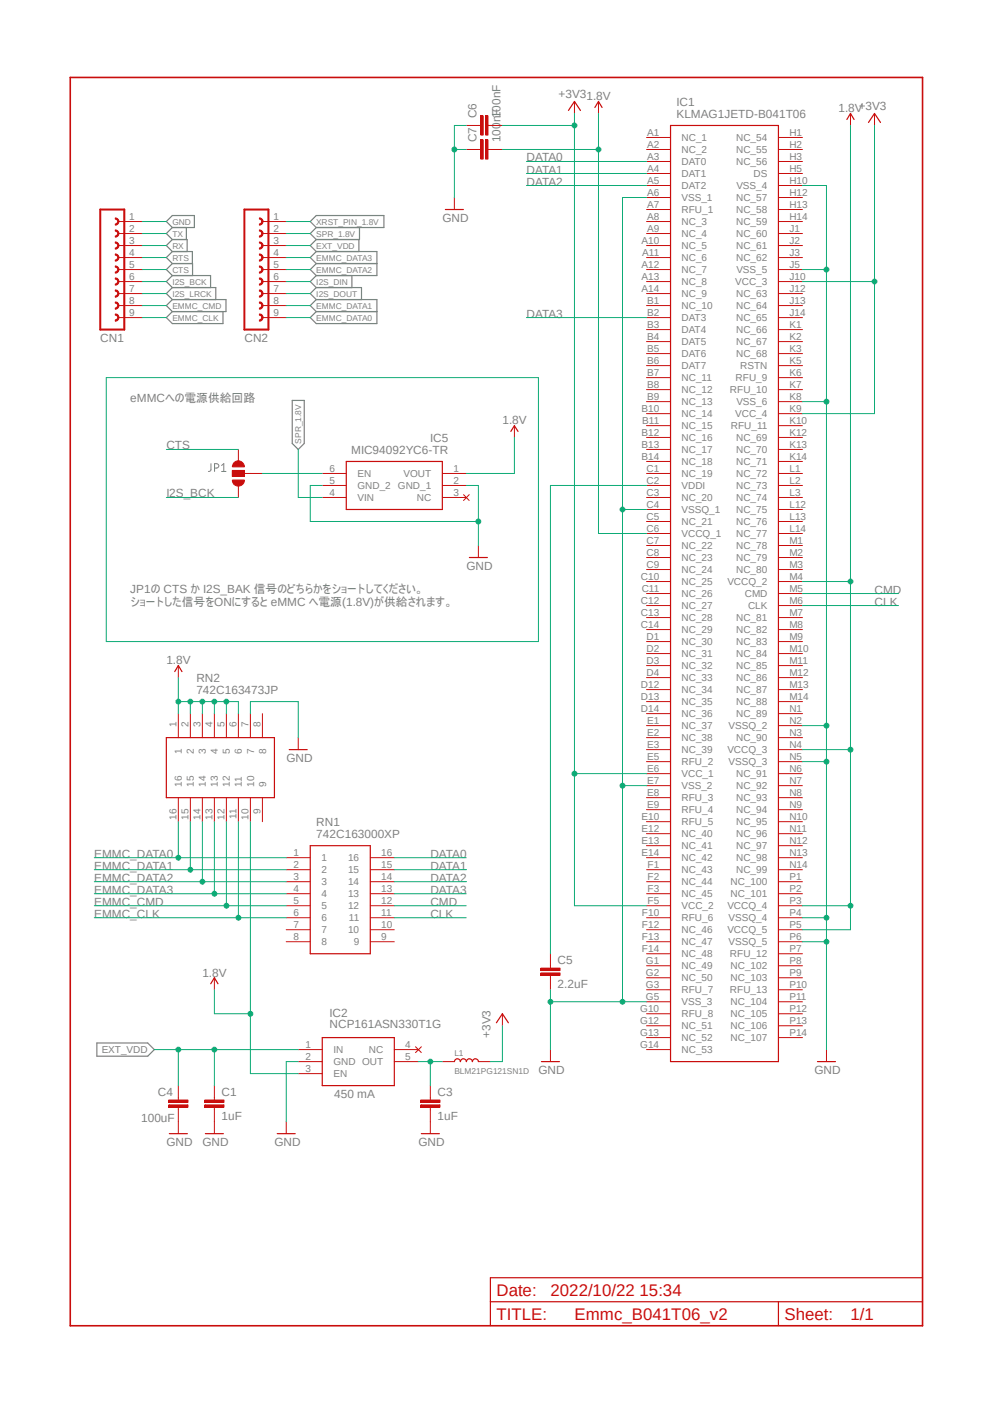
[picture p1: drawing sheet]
<svg xmlns="http://www.w3.org/2000/svg" width="210mm" height="297mm" viewBox="0 0 210 297" stroke-linecap="round" stroke-linejoin="round" font-family="sans-serif">
<path d="M14.4 16l181.1 265M195.5 16l-181.1 265" fill="none" stroke="#fff" stroke-width=".21"/>
<path d="M44.6 98.1v1.4l-.5 .2M45.4 99h.4a.47 .47 0 0 0 .5-.4 .47 .47 0 0 0-.5-.5h-.4v1.6M46.9 99.7h.9M46.9 98.5l.4-.4v1.6" fill="none" stroke="#808080" stroke-width=".21"/>
<g fill="none" stroke="#808080" stroke-width=".25">
<path d="M35.2 46.9l1.2-1.3h4.7v2.5h-4.7zM36.4 53.2h4.3v2.6M36.4 55.8h4.3v2.5M36.4 58.3h8.1v2.5M36.4 48.1l-1.2 1.3 1.2 1.3M36.4 50.7h3.2v2.5M36.4 50.7l-1.2 1.2 1.2 1.3M36.4 53.2l-1.2 1.3 1.2 1.3M36.4 55.8l-1.2 1.2 1.2 1.3M36.4 58.3l-1.2 1.3 1.2 1.2M39.4 48.1v2.6M65.6 46.9l1.3-1.3h14.3v2.5h-14.3z"/>
<path d="M66.9 53.2h12.8v5.1h-12.8M66.9 53.2l-1.3 1.3 1.3 1.3M66.9 55.8h12.8M66.9 55.8l-1.3 1.2 1.3 1.3M66.9 58.3l-1.3 1.3 1.3 1.2M66.9 50.7l-1.3 1.2 1.3 1.3M66.9 48.1l-1.3 1.3 1.3 1.3M74.4 58.3v2.5M75.9 50.7v2.5M76 48.1v2.6h-9.1M36.4 63.4h11.4v2.5h-11.4M36.4 65.9l-1.2 1.3 1.2 1.3h10.8v-2.6"/>
<path d="M36.4 63.4l-1.2 1.2 1.2 1.3M36.4 60.8h9.2v2.6M36.4 60.8l-1.2 1.3 1.2 1.3M66.9 63.4l-1.3 1.2 1.3 1.3M66.9 63.4h12.8v5.1h-12.8l-1.3-1.3 1.3-1.3M66.9 65.9h12.8M66.9 60.8h9.6v2.6M66.9 60.8l-1.3 1.3 1.3 1.3M61.8 84.7h2.5v9.1l-1.2 1.3-1.3-1.3zM20.5 220.6h10.7l1.4 1.4-1.4 1.4h-10.7z"/>
</g>
<path d="M120.2 23.4l1.3-1.9 1.3 1.9M125.8 22.7l.8-1.2 .7 1.2M141.8 26.5h22.8v198.1h-22.8zM179.1 25.3l.8-1.3 .7 1.3M183.7 25.9l1.3-1.9 1.2 1.9M114.5 224.6h3.8M172.9 224.6h3.8M103.7 275.4h91.4M164.6 275.4v5.1M195.1 270.3h-91.4v10.2" fill="none" stroke="#c90d0c" stroke-width=".25"/>
<g fill="none" stroke="#c90d0c" stroke-width=".21">
<path d="M121.5 21.5v2.5M126.6 21.5v2.5M136.7 29.1h5.1M136.7 31.6h5.1M136.7 34.2h5.1M136.7 36.7h5.1M136.7 39.2h5.1M164.6 29.1h5.1M164.6 31.6h5.1M164.6 34.2h5.1M164.6 36.7h5.1M164.6 39.2h5.1"/>
<path d="M179.9 24v2.5M185 24v2.5M136.7 41.8h5.1M136.7 44.3h5.1M136.7 46.9h5.1M136.7 49.4h5.1M136.7 51.9h5.1M136.7 54.5h5.1M136.7 57h5.1M136.7 59.6h5.1M164.6 41.8h5.1M164.6 44.3h5.1"/>
<path d="M164.6 46.9h5.1M164.6 49.4h5.1M164.6 51.9h5.1M164.6 54.5h5.1M164.6 57h5.1M164.6 59.6h5.1M136.7 62.1h5.1M136.7 64.6h5.1M136.7 67.2h5.1M136.7 69.7h5.1M136.7 72.3h5.1M136.7 74.8h5.1"/>
<path d="M136.7 77.3h5.1M136.7 79.9h5.1M164.6 62.1h5.1M164.6 64.6h5.1M164.6 67.2h5.1M164.6 69.7h5.1M164.6 72.3h5.1M164.6 74.8h5.1M164.6 77.3h5.1M164.6 79.9h5.1M136.7 82.4h5.1M136.7 85h5.1"/>
<path d="M136.7 87.5h5.1M136.7 90h5.1M136.7 92.5h5.1M136.7 95.1h5.1M136.7 97.6h5.1M164.6 82.4h5.1M164.6 85h5.1M164.6 87.5h5.1M164.6 90h5.1M164.6 92.5h5.1M164.6 95.1h5.1M164.6 97.6h5.1"/>
<path d="M136.7 100.2h5.1M136.7 102.7h5.1M136.7 105.2h5.1M136.7 107.8h5.1M136.7 110.3h5.1M136.7 112.9h5.1M136.7 115.4h5.1M136.7 117.9h5.1M164.6 100.2h5.1M164.6 102.7h5.1M164.6 105.2h5.1M164.6 107.8h5.1"/>
<path d="M164.6 110.3h5.1M164.6 112.9h5.1M164.6 115.4h5.1M164.6 117.9h5.1M136.7 120.5h5.1M136.7 123h5.1M136.7 125.6h5.1M136.7 128.1h5.1M136.7 130.6h5.1M136.7 133.2h5.1M136.7 135.7h5.1M136.7 138.3h5.1"/>
<path d="M164.6 120.5h5.1M164.6 123h5.1M164.6 125.6h5.1M164.6 128.1h5.1M164.6 130.6h5.1M164.6 133.2h5.1M164.6 135.7h5.1M164.6 138.3h5.1M136.7 140.8h5.1M136.7 143.3h5.1M136.7 145.9h5.1M136.7 148.4h5.1"/>
<path d="M136.7 151h5.1M136.7 153.5h5.1M136.7 156h5.1M136.7 158.6h5.1M164.6 140.8h5.1M164.6 143.3h5.1M164.6 145.9h5.1M164.6 148.4h5.1M164.6 151h5.1M164.6 153.5h5.1M164.6 156h5.1M164.6 158.6h5.1"/>
<path d="M136.7 161.1h5.1M136.7 163.7h5.1M136.7 166.2h5.1M136.7 168.7h5.1M136.7 171.3h5.1M136.7 173.8h5.1M136.7 176.4h5.1M136.7 178.9h5.1M164.6 161.1h5.1M164.6 163.7h5.1M164.6 166.2h5.1M164.6 168.7h5.1"/>
<path d="M164.6 171.3h5.1M164.6 173.8h5.1M164.6 176.4h5.1M164.6 178.9h5.1M136.7 181.4h5.1M136.7 184h5.1M136.7 186.5h5.1M136.7 189.1h5.1M136.7 191.6h5.1M136.7 194.1h5.1M136.7 196.7h5.1M136.7 199.2h5.1"/>
<path d="M164.6 181.4h5.1M164.6 184h5.1M164.6 186.5h5.1M164.6 189.1h5.1M164.6 191.6h5.1M164.6 194.1h5.1M164.6 196.7h5.1M164.6 199.2h5.1M136.7 201.8h5.1M136.7 204.3h5.1M136.7 206.8h5.1M136.7 209.4h5.1"/>
<path d="M136.7 211.9h5.1M136.7 214.5h5.1M136.7 217h5.1M136.7 219.5h5.1M164.6 201.8h5.1M164.6 204.3h5.1M164.6 206.8h5.1M164.6 209.4h5.1M164.6 211.9h5.1M164.6 214.5h5.1M164.6 217h5.1M164.6 219.5h5.1"/>
<path d="M116.4 222v2.6M136.7 222h5.1M174.8 222v2.6"/>
</g>
<path d="M14.9 16.4h180.2v264.1h-180.2z" fill="none" stroke="#c90d0c" stroke-width=".34"/>
<path d="M21.2 44.3h5.1" fill="none" stroke="#c90d0c" stroke-width=".42"/>
<path d="M24.4 51.2a.76 .76 0 0 1 .8 .7 .76 .76 0 0 1-.8 .8v-.2a.51 .51 0 0 0 .5-.6 .51 .51 0 0 0-.5-.5z" fill-rule="evenodd" fill="#c90d0c"/>
<path d="M24.4 51.2a.76 .76 0 0 1 .8 .7 .76 .76 0 0 1-.8 .8v-.2a.51 .51 0 0 0 .5-.6 .51 .51 0 0 0-.5-.5z" fill="none" stroke="#c90d0c" stroke-width=".21"/>
<path d="M24.4 48.6a.76 .76 0 0 1 .8 .8 .76 .76 0 0 1-.8 .8v-.3a.51 .51 0 0 0 .5-.5 .51 .51 0 0 0-.5-.5z" fill-rule="evenodd" fill="#c90d0c"/>
<path d="M24.4 48.6a.76 .76 0 0 1 .8 .8 .76 .76 0 0 1-.8 .8v-.3a.51 .51 0 0 0 .5-.5 .51 .51 0 0 0-.5-.5z" fill="none" stroke="#c90d0c" stroke-width=".21"/>
<path d="M24.4 46.1a.76 .76 0 0 1 .8 .8 .76 .76 0 0 1-.8 .7v-.2a.51 .51 0 0 0 .5-.5 .51 .51 0 0 0-.5-.5z" fill-rule="evenodd" fill="#c90d0c"/>
<path d="M24.4 46.1a.76 .76 0 0 1 .8 .8 .76 .76 0 0 1-.8 .7v-.2a.51 .51 0 0 0 .5-.5 .51 .51 0 0 0-.5-.5z" fill="none" stroke="#c90d0c" stroke-width=".21"/>
<path d="M21.2 44.3v25.4h5.1v-25.4" fill="none" stroke="#c90d0c" stroke-width=".42"/>
<path d="M24.4 56.3a.76 .76 0 0 1 .8 .7 .76 .76 0 0 1-.8 .8v-.3a.51 .51 0 0 0 .5-.5 .51 .51 0 0 0-.5-.5z" fill-rule="evenodd" fill="#c90d0c"/>
<path d="M24.4 56.3a.76 .76 0 0 1 .8 .7 .76 .76 0 0 1-.8 .8v-.3a.51 .51 0 0 0 .5-.5 .51 .51 0 0 0-.5-.5z" fill="none" stroke="#c90d0c" stroke-width=".21"/>
<path d="M24.4 53.7a.76 .76 0 0 1 .8 .8 .76 .76 0 0 1-.8 .7v-.2a.51 .51 0 0 0 .5-.5 .51 .51 0 0 0-.5-.5z" fill-rule="evenodd" fill="#c90d0c"/>
<path d="M24.4 53.7a.76 .76 0 0 1 .8 .8 .76 .76 0 0 1-.8 .7v-.2a.51 .51 0 0 0 .5-.5 .51 .51 0 0 0-.5-.5z" fill="none" stroke="#c90d0c" stroke-width=".21"/>
<path d="M24.4 58.8a.76 .76 0 0 1 .8 .8 .76 .76 0 0 1-.8 .7v-.2a.51 .51 0 0 0 .5-.5 .51 .51 0 0 0-.5-.5z" fill-rule="evenodd" fill="#c90d0c"/>
<path d="M24.4 58.8a.76 .76 0 0 1 .8 .8 .76 .76 0 0 1-.8 .7v-.2a.51 .51 0 0 0 .5-.5 .51 .51 0 0 0-.5-.5z" fill="none" stroke="#c90d0c" stroke-width=".21"/>
<path d="M24.4 61.3a.76 .76 0 0 1 .8 .8 .76 .76 0 0 1-.8 .8v-.3a.51 .51 0 0 0 .5-.5 .51 .51 0 0 0-.5-.5z" fill-rule="evenodd" fill="#c90d0c"/>
<path d="M24.4 61.3a.76 .76 0 0 1 .8 .8 .76 .76 0 0 1-.8 .8v-.3a.51 .51 0 0 0 .5-.5 .51 .51 0 0 0-.5-.5z" fill="none" stroke="#c90d0c" stroke-width=".21"/>
<path d="M24.4 63.9a.76 .76 0 0 1 .8 .7 .76 .76 0 0 1-.8 .8v-.2a.51 .51 0 0 0 .5-.6 .51 .51 0 0 0-.5-.5z" fill-rule="evenodd" fill="#c90d0c"/>
<path d="M24.4 63.9a.76 .76 0 0 1 .8 .7 .76 .76 0 0 1-.8 .8v-.2a.51 .51 0 0 0 .5-.6 .51 .51 0 0 0-.5-.5z" fill="none" stroke="#c90d0c" stroke-width=".21"/>
<path d="M24.4 66.4a.76 .76 0 0 1 .8 .8 .76 .76 0 0 1-.8 .7v-.2a.51 .51 0 0 0 .5-.5 .51 .51 0 0 0-.5-.5z" fill-rule="evenodd" fill="#c90d0c"/>
<path d="M25 46.9h5.1M25 49.4h5.1M25 51.9h5.1M25 54.5h5.1M25 57h5.1M25 59.6h5.1M24.4 66.4a.76 .76 0 0 1 .8 .8 .76 .76 0 0 1-.8 .7v-.2a.51 .51 0 0 0 .5-.5 .51 .51 0 0 0-.5-.5zM25 62.1h5.1M25 64.6h5.1M25 67.2h5.1" fill="none" stroke="#c90d0c" stroke-width=".21"/>
<path d="M51.7 44.3h5.1" fill="none" stroke="#c90d0c" stroke-width=".42"/>
<path d="M54.9 51.2a.76 .76 0 0 1 .7 .7 .76 .76 0 0 1-.7 .8v-.2a.51 .51 0 0 0 .4-.6 .51 .51 0 0 0-.4-.5z" fill-rule="evenodd" fill="#c90d0c"/>
<path d="M54.9 51.2a.76 .76 0 0 1 .7 .7 .76 .76 0 0 1-.7 .8v-.2a.51 .51 0 0 0 .4-.6 .51 .51 0 0 0-.4-.5z" fill="none" stroke="#c90d0c" stroke-width=".21"/>
<path d="M54.9 48.6a.76 .76 0 0 1 .7 .8 .76 .76 0 0 1-.7 .8v-.3a.51 .51 0 0 0 .4-.5 .51 .51 0 0 0-.4-.5z" fill-rule="evenodd" fill="#c90d0c"/>
<path d="M54.9 48.6a.76 .76 0 0 1 .7 .8 .76 .76 0 0 1-.7 .8v-.3a.51 .51 0 0 0 .4-.5 .51 .51 0 0 0-.4-.5z" fill="none" stroke="#c90d0c" stroke-width=".21"/>
<path d="M54.9 46.1a.76 .76 0 0 1 .7 .8 .76 .76 0 0 1-.7 .7v-.2a.51 .51 0 0 0 .4-.5 .51 .51 0 0 0-.4-.5z" fill-rule="evenodd" fill="#c90d0c"/>
<path d="M54.9 46.1a.76 .76 0 0 1 .7 .8 .76 .76 0 0 1-.7 .7v-.2a.51 .51 0 0 0 .4-.5 .51 .51 0 0 0-.4-.5z" fill="none" stroke="#c90d0c" stroke-width=".21"/>
<path d="M51.7 44.3v25.4h5.1v-25.4" fill="none" stroke="#c90d0c" stroke-width=".42"/>
<path d="M54.9 56.3a.76 .76 0 0 1 .7 .7 .76 .76 0 0 1-.7 .8v-.3a.51 .51 0 0 0 .4-.5 .51 .51 0 0 0-.4-.5z" fill-rule="evenodd" fill="#c90d0c"/>
<path d="M54.9 56.3a.76 .76 0 0 1 .7 .7 .76 .76 0 0 1-.7 .8v-.3a.51 .51 0 0 0 .4-.5 .51 .51 0 0 0-.4-.5z" fill="none" stroke="#c90d0c" stroke-width=".21"/>
<path d="M54.9 53.7a.76 .76 0 0 1 .7 .8 .76 .76 0 0 1-.7 .7v-.2a.51 .51 0 0 0 .4-.5 .51 .51 0 0 0-.4-.5z" fill-rule="evenodd" fill="#c90d0c"/>
<path d="M54.9 53.7a.76 .76 0 0 1 .7 .8 .76 .76 0 0 1-.7 .7v-.2a.51 .51 0 0 0 .4-.5 .51 .51 0 0 0-.4-.5z" fill="none" stroke="#c90d0c" stroke-width=".21"/>
<path d="M54.9 58.8a.76 .76 0 0 1 .7 .8 .76 .76 0 0 1-.7 .7v-.2a.51 .51 0 0 0 .4-.5 .51 .51 0 0 0-.4-.5z" fill-rule="evenodd" fill="#c90d0c"/>
<path d="M54.9 58.8a.76 .76 0 0 1 .7 .8 .76 .76 0 0 1-.7 .7v-.2a.51 .51 0 0 0 .4-.5 .51 .51 0 0 0-.4-.5z" fill="none" stroke="#c90d0c" stroke-width=".21"/>
<path d="M54.9 61.3a.76 .76 0 0 1 .7 .8 .76 .76 0 0 1-.7 .8v-.3a.51 .51 0 0 0 .4-.5 .51 .51 0 0 0-.4-.5z" fill-rule="evenodd" fill="#c90d0c"/>
<path d="M54.9 61.3a.76 .76 0 0 1 .7 .8 .76 .76 0 0 1-.7 .8v-.3a.51 .51 0 0 0 .4-.5 .51 .51 0 0 0-.4-.5z" fill="none" stroke="#c90d0c" stroke-width=".21"/>
<path d="M54.9 63.9a.76 .76 0 0 1 .7 .7 .76 .76 0 0 1-.7 .8v-.2a.51 .51 0 0 0 .4-.6 .51 .51 0 0 0-.4-.5z" fill-rule="evenodd" fill="#c90d0c"/>
<path d="M54.9 63.9a.76 .76 0 0 1 .7 .7 .76 .76 0 0 1-.7 .8v-.2a.51 .51 0 0 0 .4-.6 .51 .51 0 0 0-.4-.5z" fill="none" stroke="#c90d0c" stroke-width=".21"/>
<path d="M54.9 66.4a.76 .76 0 0 1 .7 .8 .76 .76 0 0 1-.7 .7v-.2a.51 .51 0 0 0 .4-.5 .51 .51 0 0 0-.4-.5z" fill-rule="evenodd" fill="#c90d0c"/>
<path d="M55.5 46.9h5M55.5 49.4h5M55.5 51.9h5M55.5 54.5h5M55.5 57h5M55.5 59.6h5M54.9 66.4a.76 .76 0 0 1 .7 .8 .76 .76 0 0 1-.7 .7v-.2a.51 .51 0 0 0 .4-.5 .51 .51 0 0 0-.4-.5zM55.5 62.1h5M55.5 64.6h5M55.5 67.2h5" fill="none" stroke="#c90d0c" stroke-width=".21"/>
<path d="M49.1 101.6h2.6a1.27 1.27 0 0 1-1.3 1.2 1.27 1.27 0 0 1-1.3-1.2z" fill-rule="evenodd" fill="#c90d0c"/>
<path d="M49.1 101.6h2.6a1.27 1.27 0 0 1-1.3 1.2 1.27 1.27 0 0 1-1.3-1.2z" fill="none" stroke="#c90d0c" stroke-width=".21"/>
<path d="M49.5 97.9a1.28 1.28 0 0 1 1.4-.3 1.28 1.28 0 0 1 .8 1.2h-2.6z" fill-rule="evenodd" fill="#c90d0c"/>
<path d="M49.1 99.5h2.6v1.3h-2.6zM49.5 97.9a1.28 1.28 0 0 1 1.4-.3 1.28 1.28 0 0 1 .8 1.2h-2.6zM51.7 100.2h1.3" fill="none" stroke="#c90d0c" stroke-width=".21"/>
<path d="M49.1 99.5h2.6v1.3h-2.6z" fill-rule="evenodd" fill="#c90d0c"/>
<path d="M49.1 99.5h2.6v1.3h-2.6zM50.4 95.1v2.5M50.4 102.7v2.5M53 100.2h2.5M37.7 232.2v.5M37.7 234.2v.5M45.3 237.3v2.5M60.5 237.3v2.5M91 237.3v2.5" fill="none" stroke="#c90d0c" stroke-width=".21"/>
<path d="M43.4 239.8h3.8M58.6 239.8h3.8M89.1 239.8h3.8" fill="none" stroke="#c90d0c" stroke-width=".25"/>
<path d="M35.7 233.7h4.1v.5h-4.1z" fill-rule="evenodd" fill="#c90d0c"/>
<path d="M35.7 233.7h4.1v.5h-4.1z" fill="none" stroke="#c90d0c" stroke-width=".21"/>
<path d="M35.7 232.7h4.1v.5h-4.1z" fill-rule="evenodd" fill="#c90d0c"/>
<g fill="none" stroke="#c90d0c" stroke-width=".21">
<path d="M96.1 41.8v2.5M37.7 140.8v2.5M37.7 151v5M40.3 151v5M42.8 151v5M45.3 151v5M47.9 151v5M50.4 151v5M53 151v5M55.5 151v5M37.7 168.7v5.1M40.3 168.7v5.1"/>
<path d="M42.8 168.7v5.1M45.3 168.7v5.1M47.9 168.7v5.1M50.4 168.7v5.1M53 168.7v5.1M55.5 168.7v5.1M60.5 181.4h5.1M60.5 184h5.1M60.5 186.5h5.1M60.5 189.1h5.1M60.5 191.6h5.1M60.5 194.1h5.1"/>
<path d="M60.5 196.7h5.1M60.5 199.2h5.1M78.3 181.4h5.1M78.3 184h5.1M78.3 186.5h5.1M78.3 189.1h5.1M78.3 191.6h5.1M78.3 194.1h5.1M78.3 196.7h5.1M78.3 199.2h5.1M106.3 214.5v2.5M35.7 232.7h4.1v.5h-4.1z"/>
<path d="M37.7 229.7v2.5M37.7 234.7v5.1M45.3 232.2v.5M45.3 234.2v.5M93.6 224.6h2.5M101.2 224.6h2.5"/>
</g>
<path d="M94.2 44.3h3.8M35.2 156h22.8v12.7h-22.8zM37 142.1l.7-1.3 .8 1.3M65.6 178.9h12.7v22.9h-12.7zM105 216.4l1.3-1.9 1.2 1.9M35.8 239.8h3.8M96.1 224.6a.64 .64 0 0 1 .6-.6 .64 .64 0 0 1 .7 .6 .64 .64 0 0 1 .6-.6 .64 .64 0 0 1 .6 .6 .64 .64 0 0 1 .7-.6 .64 .64 0 0 1 .6 .6 .64 .64 0 0 1 .6-.6 .64 .64 0 0 1 .7 .6" fill="none" stroke="#c90d0c" stroke-width=".25"/>
<path d="M43.3 233.7h4.1v.5h-4.1z" fill-rule="evenodd" fill="#c90d0c"/>
<path d="M43.3 233.7h4.1v.5h-4.1z" fill="none" stroke="#c90d0c" stroke-width=".21"/>
<path d="M43.3 232.7h4.1v.5h-4.1z" fill-rule="evenodd" fill="#c90d0c"/>
<path d="M43.3 232.7h4.1v.5h-4.1zM45.3 229.7v2.5M45.3 234.7v2.6M91 232.2v.5M91 234.2v.5" fill="none" stroke="#c90d0c" stroke-width=".21"/>
<path d="M89 233.7h4v.5h-4z" fill-rule="evenodd" fill="#c90d0c"/>
<path d="M89 233.7h4v.5h-4z" fill="none" stroke="#c90d0c" stroke-width=".21"/>
<path d="M89 232.7h4v.5h-4z" fill-rule="evenodd" fill="#c90d0c"/>
<path d="M116.4 204.3v.5M116.4 206.3v.5M89 232.7h4v.5h-4zM91 229.7v2.5M91 234.7v2.6" fill="none" stroke="#c90d0c" stroke-width=".21"/>
<path d="M114.4 205.8h4v.5h-4z" fill-rule="evenodd" fill="#c90d0c"/>
<path d="M114.4 205.8h4v.5h-4z" fill="none" stroke="#c90d0c" stroke-width=".21"/>
<path d="M114.4 204.8h4v.5h-4z" fill-rule="evenodd" fill="#c90d0c"/>
<path d="M101.2 26.5h.5M103.2 26.5h.5M114.4 204.8h4v.5h-4zM116.4 201.8v2.5M116.4 206.8v2.6" fill="none" stroke="#c90d0c" stroke-width=".21"/>
<path d="M102.7 24.5h.5v4.1h-.5z" fill-rule="evenodd" fill="#c90d0c"/>
<path d="M102.7 24.5h.5v4.1h-.5z" fill="none" stroke="#c90d0c" stroke-width=".21"/>
<path d="M101.7 24.5h.5v4.1h-.5z" fill-rule="evenodd" fill="#c90d0c"/>
<path d="M98.6 26.5h2.6M101.2 31.6h.5M101.7 24.5h.5v4.1h-.5zM103.2 31.6h.5M103.7 26.5h2.6" fill="none" stroke="#c90d0c" stroke-width=".21"/>
<path d="M102.7 29.6h.5v4.1h-.5z" fill-rule="evenodd" fill="#c90d0c"/>
<path d="M102.7 29.6h.5v4.1h-.5z" fill="none" stroke="#c90d0c" stroke-width=".21"/>
<path d="M101.7 29.6h.5v4.1h-.5z" fill-rule="evenodd" fill="#c90d0c"/>
<g fill="none" stroke="#c90d0c" stroke-width=".21">
<path d="M98.6 31.6h2.6M101.7 29.6h.5v4.1h-.5zM103.7 31.6h2.6M108.8 90v2.5M68.2 100.2h5M68.2 102.7h5M68.2 105.2h5M93.6 100.2h5M93.6 102.7h5M93.6 105.2h5M98 104.6l1.2 1.3M99.2 104.6l-1.2 1.3"/>
<path d="M101.2 115.4v2.5M63.1 156v2.6M45.3 206.8v2.6M63.1 222h5.1M63.1 224.6h5.1M63.1 227.1h5.1M83.4 222h5.1M83.4 224.6h5.1M87.9 221.4l1.2 1.3M89.1 221.4l-1.2 1.3"/>
</g>
<path d="M73.2 97.6h20.4v10.2h-20.4zM108 91.3l.8-1.3 .8 1.3M99.3 117.9h3.8M61.2 158.6h3.8M44.6 208.1l.7-1.3 .8 1.3M68.2 219.5h15.2v10.2h-15.2z" fill="none" stroke="#c90d0c" stroke-width=".25"/>
<path d="M136.7 41.8h-5v170.1h-15.3M116.4 209.4v12.6" fill="none" stroke="#0dab76" stroke-width=".21"/>
<circle cx="116.4" cy="211.9" r=".51" fill="#0dab76"/>
<g fill="none" stroke="#0dab76" stroke-width=".21">
<path d="M131.7 107.8h5"/>
<circle cx="116.4" cy="211.9" r=".51"/>
</g>
<circle cx="131.7" cy="107.8" r=".51" fill="#0dab76"/>
<g fill="none" stroke="#0dab76" stroke-width=".21">
<path d="M131.7 166.2h5"/>
<circle cx="131.7" cy="107.8" r=".51"/>
</g>
<circle cx="131.7" cy="166.2" r=".51" fill="#0dab76"/>
<g fill="none" stroke="#0dab76" stroke-width=".21">
<path d="M131.7 211.9h5"/>
<circle cx="131.7" cy="166.2" r=".51"/>
</g>
<circle cx="131.7" cy="211.9" r=".51" fill="#0dab76"/>
<g fill="none" stroke="#0dab76" stroke-width=".21">
<path d="M169.7 39.2h5.1v182.8M169.7 57h5.1"/>
<circle cx="131.7" cy="211.9" r=".51"/>
</g>
<circle cx="174.8" cy="57" r=".51" fill="#0dab76"/>
<g fill="none" stroke="#0dab76" stroke-width=".21">
<path d="M169.7 85h5.1"/>
<circle cx="174.8" cy="57" r=".51"/>
</g>
<circle cx="174.8" cy="85" r=".51" fill="#0dab76"/>
<g fill="none" stroke="#0dab76" stroke-width=".21">
<path d="M169.7 161.1h5.1"/>
<circle cx="174.8" cy="85" r=".51"/>
</g>
<circle cx="174.8" cy="161.1" r=".51" fill="#0dab76"/>
<g fill="none" stroke="#0dab76" stroke-width=".21">
<path d="M169.7 194.1h5.1"/>
<circle cx="174.8" cy="161.1" r=".51"/>
</g>
<circle cx="174.8" cy="194.1" r=".51" fill="#0dab76"/>
<g fill="none" stroke="#0dab76" stroke-width=".21">
<path d="M169.7 199.2h5.1"/>
<circle cx="174.8" cy="194.1" r=".51"/>
</g>
<circle cx="174.8" cy="199.2" r=".51" fill="#0dab76"/>
<g fill="none" stroke="#0dab76" stroke-width=".21">
<path d="M169.7 153.5h5.1"/>
<circle cx="174.8" cy="199.2" r=".51"/>
</g>
<circle cx="174.8" cy="153.5" r=".51" fill="#0dab76"/>
<g fill="none" stroke="#0dab76" stroke-width=".21">
<path d="M96.1 31.6h2.5M98.6 26.5h-2.5v15.3M30.1 46.9h5.1M63.1 224.6h-2.6v12.7"/>
<circle cx="174.8" cy="153.5" r=".51"/>
</g>
<circle cx="96.1" cy="31.6" r=".51" fill="#0dab76"/>
<g fill="none" stroke="#0dab76" stroke-width=".21">
<path d="M68.2 102.7h-2.6v7.6h35.6M98.6 102.7h2.6v12.7M53 151v-2.6h10.1v7.6"/>
<circle cx="96.1" cy="31.6" r=".51"/>
</g>
<circle cx="101.2" cy="110.3" r=".51" fill="#0dab76"/>
<g fill="none" stroke="#0dab76" stroke-width=".21">
<path d="M60.5 64.6h5.1M40.3 173.8v10.2M19.9 184h40.6"/>
<circle cx="101.2" cy="110.3" r=".51"/>
</g>
<circle cx="40.3" cy="184" r=".51" fill="#0dab76"/>
<g fill="none" stroke="#0dab76" stroke-width=".21">
<path d="M60.5 67.2h5.1M37.7 173.8v7.6M19.9 181.4h40.6"/>
<circle cx="40.3" cy="184" r=".51"/>
</g>
<circle cx="37.7" cy="181.4" r=".51" fill="#0dab76"/>
<g fill="none" stroke="#0dab76" stroke-width=".21">
<path d="M60.5 54.5h5.1M45.3 173.8v15.3M19.9 189.1h40.6"/>
<circle cx="37.7" cy="181.4" r=".51"/>
</g>
<circle cx="45.3" cy="189.1" r=".51" fill="#0dab76"/>
<g fill="none" stroke="#0dab76" stroke-width=".21">
<path d="M60.5 57h5.1M42.8 173.8v12.7M19.9 186.5h40.6"/>
<circle cx="45.3" cy="189.1" r=".51"/>
</g>
<circle cx="42.8" cy="186.5" r=".51" fill="#0dab76"/>
<g fill="none" stroke="#0dab76" stroke-width=".21">
<path d="M121.5 24v167.6h15.2M121.5 163.7h15.2"/>
<circle cx="42.8" cy="186.5" r=".51"/>
</g>
<circle cx="121.5" cy="163.7" r=".51" fill="#0dab76"/>
<g fill="none" stroke="#0dab76" stroke-width=".21">
<path d="M106.3 26.5h15.2"/>
<circle cx="121.5" cy="163.7" r=".51"/>
</g>
<circle cx="121.5" cy="26.5" r=".51" fill="#0dab76"/>
<g fill="none" stroke="#0dab76" stroke-width=".21">
<path d="M185 26.5v61h-15.3M169.7 59.6h15.3"/>
<circle cx="121.5" cy="26.5" r=".51"/>
</g>
<circle cx="184.9" cy="59.6" r=".51" fill="#0dab76"/>
<g fill="none" stroke="#0dab76" stroke-width=".21">
<path d="M30.1 64.6h5.1M47.9 173.8v17.8M19.9 191.6h40.6M106.3 217v7.6h-2.6"/>
<circle cx="184.9" cy="59.6" r=".51"/>
</g>
<circle cx="47.9" cy="191.6" r=".51" fill="#0dab76"/>
<g fill="none" stroke="#0dab76" stroke-width=".21">
<path d="M30.1 67.2h5.1M50.4 173.8v20.3M19.9 194.1h40.6"/>
<circle cx="47.9" cy="191.6" r=".51"/>
</g>
<circle cx="50.4" cy="194.1" r=".51" fill="#0dab76"/>
<g fill="none" stroke="#0dab76" stroke-width=".21">
<path d="M106.3 31.6h20.3M126.6 24v88.9h10.1M136.7 102.7h-20.3v99.1"/>
<circle cx="50.4" cy="194.1" r=".51"/>
</g>
<circle cx="126.6" cy="31.6" r=".51" fill="#0dab76"/>
<g fill="none" stroke="#0dab76" stroke-width=".21">
<path d="M179.9 26.5v132.1h-10.2M169.7 123h10.2"/>
<circle cx="126.6" cy="31.6" r=".51"/>
</g>
<circle cx="179.9" cy="123" r=".51" fill="#0dab76"/>
<g fill="none" stroke="#0dab76" stroke-width=".21">
<path d="M179.9 191.6v5.1h-10.2"/>
<circle cx="179.9" cy="123" r=".51"/>
</g>
<circle cx="179.9" cy="158.6" r=".51" fill="#0dab76"/>
<g fill="none" stroke="#0dab76" stroke-width=".21">
<path d="M179.9 158.6v33h-10.2"/>
<circle cx="179.9" cy="158.6" r=".51"/>
</g>
<circle cx="179.9" cy="191.6" r=".51" fill="#0dab76"/>
<g fill="none" stroke="#0dab76" stroke-width=".21">
<path d="M37.7 143.3v7.7M37.7 148.4h12.7"/>
<circle cx="179.9" cy="191.6" r=".51"/>
</g>
<circle cx="37.7" cy="148.4" r=".51" fill="#0dab76"/>
<g fill="none" stroke="#0dab76" stroke-width=".21">
<path d="M40.3 148.4v2.6"/>
<circle cx="37.7" cy="148.4" r=".51"/>
</g>
<circle cx="40.3" cy="148.4" r=".51" fill="#0dab76"/>
<g fill="none" stroke="#0dab76" stroke-width=".21">
<path d="M42.8 148.4v2.6"/>
<circle cx="40.3" cy="148.4" r=".51"/>
</g>
<circle cx="42.8" cy="148.4" r=".51" fill="#0dab76"/>
<g fill="none" stroke="#0dab76" stroke-width=".21">
<path d="M45.3 148.4v2.6"/>
<circle cx="42.8" cy="148.4" r=".51"/>
</g>
<circle cx="45.3" cy="148.4" r=".51" fill="#0dab76"/>
<g fill="none" stroke="#0dab76" stroke-width=".21">
<path d="M47.9 148.4v2.6"/>
<circle cx="45.3" cy="148.4" r=".51"/>
</g>
<circle cx="47.9" cy="148.4" r=".51" fill="#0dab76"/>
<g fill="none" stroke="#0dab76" stroke-width=".21">
<path d="M108.8 92.5v7.7h-10.2M50.4 148.4v2.6M53 173.8v53.3h10.1M45.3 214.5h7.7"/>
<circle cx="47.9" cy="148.4" r=".51"/>
</g>
<circle cx="53" cy="214.5" r=".51" fill="#0dab76"/>
<g fill="none" stroke="#0dab76" stroke-width=".21">
<path d="M30.1 59.6h5.1M30.1 49.4h5.1M30.1 51.9h5.1M30.1 54.5h5.1M30.1 57h5.1M60.5 59.6h5.1M60.5 46.9h5.1M60.5 51.9h5.1M30.1 62.1h5.1M60.5 62.1h5.1M35.2 95.1h15.2M35.2 105.2h15.2"/>
<path d="M45.3 209.4v5.1M32.6 222h30.5M45.3 222v7.7"/>
<circle cx="53" cy="214.5" r=".51"/>
</g>
<circle cx="45.3" cy="222" r=".51" fill="#0dab76"/>
<g fill="none" stroke="#0dab76" stroke-width=".21">
<path d="M37.7 222v7.7"/>
<circle cx="45.3" cy="222" r=".51"/>
</g>
<circle cx="37.7" cy="222" r=".51" fill="#0dab76"/>
<g fill="none" stroke="#0dab76" stroke-width=".21">
<path d="M88.5 224.6h5.1M91 224.6v5.1"/>
<circle cx="37.7" cy="222" r=".51"/>
</g>
<circle cx="91" cy="224.6" r=".51" fill="#0dab76"/>
<g fill="none" stroke="#0dab76" stroke-width=".21">
<path d="M111.3 34.2h25.4M111.3 36.7h25.4M111.3 39.2h25.4M60.5 49.4h5.1M22.5 79.9h91.4v55.8h-91.4zM111.3 67.2h25.4M63.1 95.1v10.1h5.1M55.5 100.2h12.7M169.7 125.6h20.3M169.7 128.1h20.3M83.4 181.4h15.2M83.4 184h15.2"/>
<path d="M83.4 186.5h15.2M83.4 189.1h15.2M83.4 191.6h15.2M83.4 194.1h15.2"/>
<circle cx="91" cy="224.6" r=".51"/>
</g>
<g font-size="3.6" fill="#c90d0c">
<text x="105" y="274.1">Date:</text>
<text x="116.4" y="274.1">2022/10/22 15:34</text>
<text x="105" y="279.2">TITLE:</text>
<text x="121.5" y="279.2">Emmc_B041T06_v2</text>
<text x="165.9" y="279.2">Sheet:</text>
<text x="179.9" y="279.2">1/1</text>
</g>
<g font-size="2.5" fill="#808080">
<text x="118.2" y="20.7">+3V31.8V</text>
<text x="143.1" y="22.4">IC1</text>
<text x="177.3" y="23.7">1.8V+3V3</text>
<text x="100.8" y="25" transform="rotate(-90 100.8 25)">C6</text>
<text x="105.9" y="25" transform="rotate(-90 105.9 25)">100nF</text>
<text x="143.1" y="24.9">KLMAG1JETD-B041T06</text>
<text x="100.8" y="30.1" transform="rotate(-90 100.8 30.1)">C7</text>
<text x="111.3" y="34.2">DATA0</text>
<text x="111.3" y="36.7">DATA1</text>
<text x="111.3" y="39.2">DATA2</text>
<text x="93.6" y="46.9">GND</text>
<text x="111.3" y="67.2">DATA3</text>
<text x="21.2" y="72.3">CN1</text>
<text x="51.7" y="72.3">CN2</text>
<text x="27.6" y="85">eMMCへの電源供給回路</text>
<text x="106.3" y="89.8">1.8V</text>
<text x="35.2" y="95.1">CTS</text>
<text x="74.3" y="96">MIC94092YC6-TR</text>
<text x="91" y="93.5">IC5</text>
<text x="35.2" y="105.2">I2S_BCK</text>
<text x="27.6" y="125.4">JP1の CTS か I2S_BAK 信号のどちらかをショートしてください。</text>
<text x="98.6" y="120.5">GND</text>
<text x="185" y="125.6">CMD</text>
<text x="27.6" y="128.1">ショートした信号をONにすると eMMC へ電源(1.8V)が供給されます。</text>
<text x="185" y="128.1">CLK</text>
<text x="35.2" y="140.5">1.8V</text>
<text x="41.5" y="146.8">742C163473JP</text>
<text x="41.5" y="144.2">RN2</text>
<text x="60.6" y="161.1">GND</text>
<text x="66.9" y="177.3">742C163000XP</text>
<text x="66.9" y="174.7">RN1</text>
<text x="19.9" y="184">EMMC_DATA1</text>
<text x="19.9" y="181.4">EMMC_DATA0</text>
<text x="91" y="181.4">DATA0</text>
<text x="91" y="184">DATA1</text>
<text x="19.9" y="189.1">EMMC_DATA3</text>
<text x="19.9" y="186.5">EMMC_DATA2</text>
<text x="19.9" y="191.6">EMMC_CMD</text>
<text x="91" y="186.5">DATA2</text>
<text x="91" y="189.1">DATA3</text>
<text x="91" y="191.6">CMD</text>
<text x="19.9" y="194.1">EMMC_CLK</text>
<text x="91" y="194.1">CLK</text>
<text x="117.9" y="203.9">C5</text>
<text x="42.8" y="206.6">1.8V</text>
<text x="117.9" y="209">2.2uF</text>
<text x="69.7" y="215.1">IC2</text>
<text x="69.7" y="217.4">NCP161ASN330T1G</text>
<text x="103.7" y="219.5" transform="rotate(-90 103.7 219.5)">+3V3</text>
<text x="113.9" y="227.1">GND</text>
<text x="172.2" y="227.1">GND</text>
<text x="33.4" y="231.8">C4</text>
<text x="46.9" y="231.8">C1</text>
<text x="70.7" y="232.2">450 mA</text>
<text x="92.5" y="231.8">C3</text>
<text x="29.8" y="237.4">100uF</text>
<text x="46.9" y="236.9">1uF</text>
<text x="92.5" y="236.9">1uF</text>
<text x="35.2" y="242.4">GND</text>
<text x="42.8" y="242.4">GND</text>
<text x="58" y="242.4">GND</text>
<text x="88.5" y="242.4">GND</text>
</g>
<g font-size="2.1" fill="#808080">
<text x="136.9" y="28.7">A1</text>
<text x="144.1" y="29.8">NC_1</text>
<text x="155.7" y="29.8">NC_54</text>
<text x="167" y="28.7">H1</text>
<text x="136.9" y="31.3">A2</text>
<text x="136.9" y="33.8">A3</text>
<text x="144.1" y="32.4">NC_2</text>
<text x="144.1" y="34.9">DAT0</text>
<text x="155.7" y="32.4">NC_55</text>
<text x="155.7" y="34.9">NC_56</text>
<text x="167" y="31.3">H2</text>
<text x="167" y="33.8">H3</text>
<text x="136.9" y="36.4">A4</text>
<text x="136.9" y="38.9">A5</text>
<text x="136.9" y="41.4">A6</text>
<text x="144.1" y="37.5">DAT1</text>
<text x="144.1" y="40">DAT2</text>
<text x="155.7" y="40">VSS_4</text>
<text x="159.4" y="37.5">DS</text>
<text x="167" y="36.4">H5</text>
<text x="167" y="38.9">H10</text>
<text x="167" y="41.4">H12</text>
<text x="27.3" y="46.5">1</text>
<text x="57.8" y="46.5">1</text>
<text x="136.9" y="43.9">A7</text>
<text x="136.9" y="46.5">A8</text>
<text x="144.1" y="42.5">VSS_1</text>
<text x="144.1" y="45.1">RFU_1</text>
<text x="144.1" y="47.6">NC_3</text>
<text x="155.7" y="42.5">NC_57</text>
<text x="155.7" y="45.1">NC_58</text>
<text x="155.7" y="47.6">NC_59</text>
<text x="167" y="43.9">H13</text>
<text x="167" y="46.5">H14</text>
<text x="27.3" y="49">2</text>
<text x="27.3" y="51.6">3</text>
<text x="57.8" y="49">2</text>
<text x="57.8" y="51.6">3</text>
<text x="135.7" y="51.6">A10</text>
<text x="136.9" y="49">A9</text>
<text x="144.1" y="50.2">NC_4</text>
<text x="144.1" y="52.7">NC_5</text>
<text x="155.7" y="50.2">NC_60</text>
<text x="155.7" y="52.7">NC_61</text>
<text x="167" y="49">J1</text>
<text x="167" y="51.6">J2</text>
<text x="27.3" y="54.1">4</text>
<text x="27.3" y="56.6">5</text>
<text x="27.3" y="59.2">6</text>
<text x="57.8" y="54.1">4</text>
<text x="57.8" y="56.6">5</text>
<text x="57.8" y="59.2">6</text>
<text x="135.7" y="56.6">A12</text>
<text x="135.7" y="59.2">A13</text>
<text x="135.8" y="54.1">A11</text>
<text x="144.1" y="55.2">NC_6</text>
<text x="144.1" y="57.8">NC_7</text>
<text x="155.7" y="55.2">NC_62</text>
<text x="155.7" y="57.8">VSS_5</text>
<text x="167" y="54.1">J3</text>
<text x="167" y="56.6">J5</text>
<text x="167" y="59.2">J10</text>
<text x="27.3" y="61.7">7</text>
<text x="27.3" y="64.3">8</text>
<text x="57.8" y="61.7">7</text>
<text x="57.8" y="64.3">8</text>
<text x="135.7" y="61.7">A14</text>
<text x="136.9" y="64.3">B1</text>
<text x="144.1" y="60.3">NC_8</text>
<text x="144.1" y="62.9">NC_9</text>
<text x="144.1" y="65.4">NC_10</text>
<text x="155.5" y="60.3">VCC_3</text>
<text x="155.7" y="62.9">NC_63</text>
<text x="155.7" y="65.4">NC_64</text>
<text x="167" y="61.7">J12</text>
<text x="167" y="64.3">J13</text>
<text x="27.3" y="66.8">9</text>
<text x="57.8" y="66.8">9</text>
<text x="136.9" y="66.8">B2</text>
<text x="136.9" y="69.3">B3</text>
<text x="136.9" y="71.9">B4</text>
<text x="144.1" y="67.9">DAT3</text>
<text x="144.1" y="70.5">DAT4</text>
<text x="155.7" y="67.9">NC_65</text>
<text x="155.7" y="70.5">NC_66</text>
<text x="167" y="66.8">J14</text>
<text x="167" y="69.3">K1</text>
<text x="167" y="71.9">K2</text>
<text x="136.9" y="74.4">B5</text>
<text x="136.9" y="77">B6</text>
<text x="144.1" y="73">DAT5</text>
<text x="144.1" y="75.6">DAT6</text>
<text x="155.7" y="73">NC_67</text>
<text x="155.7" y="75.6">NC_68</text>
<text x="167" y="74.4">K3</text>
<text x="167" y="77">K5</text>
<text x="136.9" y="79.5">B7</text>
<text x="136.9" y="82">B8</text>
<text x="144.1" y="78.1">DAT7</text>
<text x="144.1" y="80.6">NC_11</text>
<text x="144.1" y="83.2">NC_12</text>
<text x="154.4" y="83.2">RFU_10</text>
<text x="155.6" y="80.6">RFU_9</text>
<text x="156.5" y="78.1">RSTN</text>
<text x="167" y="79.5">K6</text>
<text x="167" y="82">K7</text>
<text x="135.7" y="87.1">B10</text>
<text x="135.8" y="89.7">B11</text>
<text x="136.9" y="84.6">B9</text>
<text x="144.1" y="85.7">NC_13</text>
<text x="144.1" y="88.3">NC_14</text>
<text x="155.5" y="88.3">VCC_4</text>
<text x="155.7" y="85.7">VSS_6</text>
<text x="167" y="84.6">K8</text>
<text x="167" y="87.1">K9</text>
<text x="167" y="89.7">K10</text>
<text x="135.7" y="92.2">B12</text>
<text x="135.7" y="94.7">B13</text>
<text x="144.1" y="90.8">NC_15</text>
<text x="144.1" y="93.3">NC_16</text>
<text x="144.1" y="95.8">NC_17</text>
<text x="154.6" y="90.8">RFU_11</text>
<text x="155.7" y="93.3">NC_69</text>
<text x="155.7" y="95.8">NC_70</text>
<text x="167" y="92.2">K12</text>
<text x="167" y="94.7">K13</text>
<text x="69.7" y="99.8">6</text>
<text x="75.6" y="100.9">EN</text>
<text x="85.3" y="100.9">VOUT</text>
<text x="95.9" y="99.8">1</text>
<text x="135.7" y="97.3">B14</text>
<text x="136.7" y="99.8">C1</text>
<text x="144.1" y="98.4">NC_18</text>
<text x="144.1" y="100.9">NC_19</text>
<text x="155.7" y="98.4">NC_71</text>
<text x="155.7" y="100.9">NC_72</text>
<text x="167" y="97.3">K14</text>
<text x="167" y="99.8">L1</text>
<text x="69.7" y="102.4">5</text>
<text x="69.7" y="104.9">4</text>
<text x="75.6" y="103.5">GND_2</text>
<text x="75.6" y="106">VIN</text>
<text x="84.2" y="103.5">GND_1</text>
<text x="88.2" y="106">NC</text>
<text x="95.9" y="102.4">2</text>
<text x="95.9" y="104.9">3</text>
<text x="136.7" y="102.4">C2</text>
<text x="136.7" y="104.9">C3</text>
<text x="136.7" y="107.4">C4</text>
<text x="144.1" y="103.5">VDDI</text>
<text x="144.1" y="106">NC_20</text>
<text x="155.7" y="103.5">NC_73</text>
<text x="155.7" y="106">NC_74</text>
<text x="167" y="102.4">L2</text>
<text x="167" y="104.9">L3</text>
<text x="167" y="107.4">L12</text>
<text x="136.7" y="110">C5</text>
<text x="136.7" y="112.5">C6</text>
<text x="144.1" y="108.5">VSSQ_1</text>
<text x="144.1" y="111.1">NC_21</text>
<text x="144.1" y="113.6">VCCQ_1</text>
<text x="155.7" y="108.5">NC_75</text>
<text x="155.7" y="111.1">NC_76</text>
<text x="155.7" y="113.6">NC_77</text>
<text x="167" y="110">L13</text>
<text x="167" y="112.5">L14</text>
<text x="136.7" y="115.1">C7</text>
<text x="136.7" y="117.6">C8</text>
<text x="144.1" y="116.2">NC_22</text>
<text x="144.1" y="118.7">NC_23</text>
<text x="155.7" y="116.2">NC_78</text>
<text x="155.7" y="118.7">NC_79</text>
<text x="167" y="115.1">M1</text>
<text x="167" y="117.6">M2</text>
<text x="135.6" y="122.7">C10</text>
<text x="135.7" y="125.2">C11</text>
<text x="136.7" y="120.1">C9</text>
<text x="144.1" y="121.2">NC_24</text>
<text x="144.1" y="123.8">NC_25</text>
<text x="153.8" y="123.8">VCCQ_2</text>
<text x="155.7" y="121.2">NC_80</text>
<text x="167" y="120.1">M3</text>
<text x="167" y="122.7">M4</text>
<text x="167" y="125.2">M5</text>
<text x="135.6" y="127.8">C12</text>
<text x="135.6" y="130.3">C13</text>
<text x="144.1" y="126.3">NC_26</text>
<text x="144.1" y="128.9">NC_27</text>
<text x="144.1" y="131.4">NC_28</text>
<text x="155.7" y="131.4">NC_81</text>
<text x="157.5" y="126.3">CMD</text>
<text x="158.2" y="128.9">CLK</text>
<text x="167" y="127.8">M6</text>
<text x="167" y="130.3">M7</text>
<text x="135.6" y="132.8">C14</text>
<text x="136.7" y="135.4">D1</text>
<text x="136.7" y="137.9">D2</text>
<text x="144.1" y="133.9">NC_29</text>
<text x="144.1" y="136.5">NC_30</text>
<text x="155.7" y="133.9">NC_82</text>
<text x="155.7" y="136.5">NC_83</text>
<text x="167" y="132.8">M8</text>
<text x="167" y="135.4">M9</text>
<text x="167" y="137.9">M10</text>
<text x="136.7" y="140.5">D3</text>
<text x="136.7" y="143">D4</text>
<text x="144.1" y="139">NC_31</text>
<text x="144.1" y="141.6">NC_32</text>
<text x="155.7" y="139">NC_84</text>
<text x="155.7" y="141.6">NC_85</text>
<text x="167" y="140.5">M11</text>
<text x="167" y="143">M12</text>
<text x="135.6" y="145.5">D12</text>
<text x="135.6" y="148.1">D13</text>
<text x="144.1" y="144.1">NC_33</text>
<text x="144.1" y="146.6">NC_34</text>
<text x="144.1" y="149.2">NC_35</text>
<text x="155.7" y="144.1">NC_86</text>
<text x="155.7" y="146.6">NC_87</text>
<text x="155.7" y="149.2">NC_88</text>
<text x="167" y="145.5">M13</text>
<text x="167" y="148.1">M14</text>
<text x="37.3" y="153.7" transform="rotate(-90 37.3 153.7)">1</text>
<text x="39.9" y="153.7" transform="rotate(-90 39.9 153.7)">2</text>
<text x="42.4" y="153.7" transform="rotate(-90 42.4 153.7)">3</text>
<text x="45" y="153.7" transform="rotate(-90 45 153.7)">4</text>
<text x="47.5" y="153.7" transform="rotate(-90 47.5 153.7)">5</text>
<text x="50" y="153.7" transform="rotate(-90 50 153.7)">6</text>
<text x="52.6" y="153.7" transform="rotate(-90 52.6 153.7)">7</text>
<text x="55.1" y="153.7" transform="rotate(-90 55.1 153.7)">8</text>
<text x="135.6" y="150.6">D14</text>
<text x="136.9" y="153.2">E1</text>
<text x="136.9" y="155.7">E2</text>
<text x="144.1" y="151.7">NC_36</text>
<text x="144.1" y="154.3">NC_37</text>
<text x="154.1" y="154.3">VSSQ_2</text>
<text x="155.7" y="151.7">NC_89</text>
<text x="167" y="150.6">N1</text>
<text x="167" y="153.2">N2</text>
<text x="167" y="155.7">N3</text>
<text x="38.5" y="159.6" transform="rotate(-90 38.5 159.6)">1</text>
<text x="41" y="159.6" transform="rotate(-90 41 159.6)">2</text>
<text x="43.6" y="159.6" transform="rotate(-90 43.6 159.6)">3</text>
<text x="46.1" y="159.6" transform="rotate(-90 46.1 159.6)">4</text>
<text x="48.6" y="159.6" transform="rotate(-90 48.6 159.6)">5</text>
<text x="51.2" y="159.6" transform="rotate(-90 51.2 159.6)">6</text>
<text x="53.7" y="159.6" transform="rotate(-90 53.7 159.6)">7</text>
<text x="56.3" y="159.6" transform="rotate(-90 56.3 159.6)">8</text>
<text x="136.9" y="158.2">E3</text>
<text x="136.9" y="160.8">E5</text>
<text x="144.1" y="156.8">NC_38</text>
<text x="144.1" y="159.3">NC_39</text>
<text x="144.1" y="161.9">RFU_2</text>
<text x="153.8" y="159.3">VCCQ_3</text>
<text x="154.1" y="161.9">VSSQ_3</text>
<text x="155.7" y="156.8">NC_90</text>
<text x="167" y="158.2">N4</text>
<text x="167" y="160.8">N5</text>
<text x="38.5" y="166.4" transform="rotate(-90 38.5 166.4)">16</text>
<text x="41" y="166.4" transform="rotate(-90 41 166.4)">15</text>
<text x="43.6" y="166.4" transform="rotate(-90 43.6 166.4)">14</text>
<text x="46.1" y="166.4" transform="rotate(-90 46.1 166.4)">13</text>
<text x="48.6" y="166.4" transform="rotate(-90 48.6 166.4)">12</text>
<text x="51.2" y="166.4" transform="rotate(-90 51.2 166.4)">11</text>
<text x="53.7" y="166.4" transform="rotate(-90 53.7 166.4)">10</text>
<text x="56.3" y="166.4" transform="rotate(-90 56.3 166.4)">9</text>
<text x="136.9" y="163.3">E6</text>
<text x="136.9" y="165.9">E7</text>
<text x="144.1" y="164.4">VCC_1</text>
<text x="144.1" y="167">VSS_2</text>
<text x="155.7" y="164.4">NC_91</text>
<text x="155.7" y="167">NC_92</text>
<text x="167" y="163.3">N6</text>
<text x="167" y="165.9">N7</text>
<text x="37.3" y="173.4" transform="rotate(-90 37.3 173.4)">16</text>
<text x="39.9" y="173.4" transform="rotate(-90 39.9 173.4)">15</text>
<text x="42.4" y="173.4" transform="rotate(-90 42.4 173.4)">14</text>
<text x="45" y="173.4" transform="rotate(-90 45 173.4)">13</text>
<text x="47.5" y="173.4" transform="rotate(-90 47.5 173.4)">12</text>
<text x="50" y="173.3" transform="rotate(-90 50 173.3)">11</text>
<text x="52.6" y="173.4" transform="rotate(-90 52.6 173.4)">10</text>
<text x="55.1" y="172.3" transform="rotate(-90 55.1 172.3)">9</text>
<text x="135.7" y="173.4">E10</text>
<text x="136.9" y="168.4">E8</text>
<text x="136.9" y="170.9">E9</text>
<text x="144.1" y="169.5">RFU_3</text>
<text x="144.1" y="172">RFU_4</text>
<text x="155.7" y="169.5">NC_93</text>
<text x="155.7" y="172">NC_94</text>
<text x="167" y="168.4">N8</text>
<text x="167" y="170.9">N9</text>
<text x="167" y="173.4">N10</text>
<text x="135.7" y="176">E12</text>
<text x="135.7" y="178.5">E13</text>
<text x="144.1" y="174.6">RFU_5</text>
<text x="144.1" y="177.1">NC_40</text>
<text x="144.1" y="179.7">NC_41</text>
<text x="155.7" y="174.6">NC_95</text>
<text x="155.7" y="177.1">NC_96</text>
<text x="155.7" y="179.7">NC_97</text>
<text x="167" y="176">N11</text>
<text x="167" y="178.5">N12</text>
<text x="62.1" y="181.1">1</text>
<text x="62.1" y="183.6">2</text>
<text x="68" y="182.2">1</text>
<text x="68" y="184.7">2</text>
<text x="73.6" y="184.7">15</text>
<text x="73.6" y="182.2">16</text>
<text x="80.6" y="183.6">15</text>
<text x="80.6" y="181.1">16</text>
<text x="135.7" y="181.1">E14</text>
<text x="136.9" y="183.6">F1</text>
<text x="144.1" y="182.2">NC_42</text>
<text x="144.1" y="184.7">NC_43</text>
<text x="155.7" y="182.2">NC_98</text>
<text x="155.7" y="184.7">NC_99</text>
<text x="167" y="181.1">N13</text>
<text x="167" y="183.6">N14</text>
<text x="62.1" y="186.1">3</text>
<text x="62.1" y="188.7">4</text>
<text x="62.1" y="191.2">5</text>
<text x="68" y="187.3">3</text>
<text x="68" y="189.8">4</text>
<text x="73.6" y="189.8">13</text>
<text x="73.6" y="187.3">14</text>
<text x="80.6" y="191.2">12</text>
<text x="80.6" y="188.7">13</text>
<text x="80.6" y="186.1">14</text>
<text x="136.9" y="186.1">F2</text>
<text x="136.9" y="188.7">F3</text>
<text x="136.9" y="191.2">F5</text>
<text x="144.1" y="187.3">NC_44</text>
<text x="144.1" y="189.8">NC_45</text>
<text x="154.5" y="187.3">NC_100</text>
<text x="154.5" y="189.8">NC_101</text>
<text x="167" y="186.1">P1</text>
<text x="167" y="188.7">P2</text>
<text x="167" y="191.2">P3</text>
<text x="62.1" y="193.8">6</text>
<text x="62.1" y="196.3">7</text>
<text x="68" y="192.4">5</text>
<text x="68" y="194.9">6</text>
<text x="68" y="197.4">7</text>
<text x="73.6" y="197.4">10</text>
<text x="73.6" y="192.4">12</text>
<text x="73.8" y="194.9">11</text>
<text x="80.6" y="196.3">10</text>
<text x="80.6" y="193.8">11</text>
<text x="135.8" y="193.8">F10</text>
<text x="135.8" y="196.3">F12</text>
<text x="144.1" y="192.4">VCC_2</text>
<text x="144.1" y="194.9">RFU_6</text>
<text x="144.1" y="197.4">NC_46</text>
<text x="153.8" y="192.4">VCCQ_4</text>
<text x="153.8" y="197.4">VCCQ_5</text>
<text x="154.1" y="194.9">VSSQ_4</text>
<text x="167" y="193.8">P4</text>
<text x="167" y="196.3">P5</text>
<text x="62.1" y="198.8">8</text>
<text x="68" y="200">8</text>
<text x="74.8" y="200">9</text>
<text x="80.6" y="198.8">9</text>
<text x="135.8" y="198.8">F13</text>
<text x="135.8" y="201.4">F14</text>
<text x="136.6" y="203.9">G1</text>
<text x="144.1" y="200">NC_47</text>
<text x="144.1" y="202.5">NC_48</text>
<text x="154.1" y="200">VSSQ_5</text>
<text x="154.4" y="202.5">RFU_12</text>
<text x="167" y="198.8">P6</text>
<text x="167" y="201.4">P7</text>
<text x="167" y="203.9">P8</text>
<text x="136.6" y="206.5">G2</text>
<text x="136.6" y="209">G3</text>
<text x="144.1" y="205.1">NC_49</text>
<text x="144.1" y="207.6">NC_50</text>
<text x="154.5" y="205.1">NC_102</text>
<text x="154.5" y="207.6">NC_103</text>
<text x="167" y="206.5">P9</text>
<text x="167" y="209">P10</text>
<text x="135.4" y="214.1">G10</text>
<text x="136.6" y="211.5">G5</text>
<text x="144.1" y="210.1">RFU_7</text>
<text x="144.1" y="212.7">VSS_3</text>
<text x="144.1" y="215.2">RFU_8</text>
<text x="154.4" y="210.1">RFU_13</text>
<text x="154.5" y="212.7">NC_104</text>
<text x="154.5" y="215.2">NC_105</text>
<text x="167" y="211.5">P11</text>
<text x="167" y="214.1">P12</text>
<text x="64.6" y="221.7">1</text>
<text x="85.7" y="221.7">4</text>
<text x="135.4" y="216.6">G12</text>
<text x="135.4" y="219.2">G13</text>
<text x="135.4" y="221.7">G14</text>
<text x="144.1" y="217.8">NC_51</text>
<text x="144.1" y="220.3">NC_52</text>
<text x="154.5" y="217.8">NC_106</text>
<text x="154.5" y="220.3">NC_107</text>
<text x="167" y="216.6">P13</text>
<text x="167" y="219.2">P14</text>
<text x="21.5" y="222.8">EXT_VDD</text>
<text x="64.6" y="224.2">2</text>
<text x="64.6" y="226.8">3</text>
<text x="70.5" y="222.8">IN</text>
<text x="70.5" y="225.3">GND OUT</text>
<text x="70.5" y="227.9">EN</text>
<text x="78" y="222.8">NC</text>
<text x="85.7" y="224.2">5</text>
<text x="144.1" y="222.8">NC_53</text>
</g>
<g font-size="1.8" fill="#808080">
<text x="36.4" y="47.5">GND</text>
<text x="66.9" y="47.5">XRST_PIN_1.8V</text>
<text x="36.4" y="50">TX</text>
<text x="36.4" y="52.6">RX</text>
<text x="66.9" y="52.6">EXT_VDD</text>
<text x="66.9" y="50">SPR_1.8V</text>
<text x="36.4" y="55.1">RTS</text>
<text x="36.4" y="57.7">CTS</text>
<text x="66.9" y="55.1">EMMC_DATA3</text>
<text x="66.9" y="57.7">EMMC_DATA2</text>
<text x="36.4" y="65.3">EMMC_CMD</text>
<text x="36.4" y="60.2">I2S_BCK</text>
<text x="36.4" y="62.7">I2S_LRCK</text>
<text x="66.9" y="65.3">EMMC_DATA1</text>
<text x="66.9" y="60.2">I2S_DIN</text>
<text x="66.9" y="62.7">I2S_DOUT</text>
<text x="36.4" y="67.8">EMMC_CLK</text>
<text x="66.9" y="67.8">EMMC_DATA0</text>
<text x="63.7" y="93.9" transform="rotate(-90 63.7 93.9)">SPR_1.8V</text>
<text x="96.1" y="227.1">BLM21PG121SN1D</text>
<text x="96.1" y="223.3">L1</text>
</g>
</svg>
